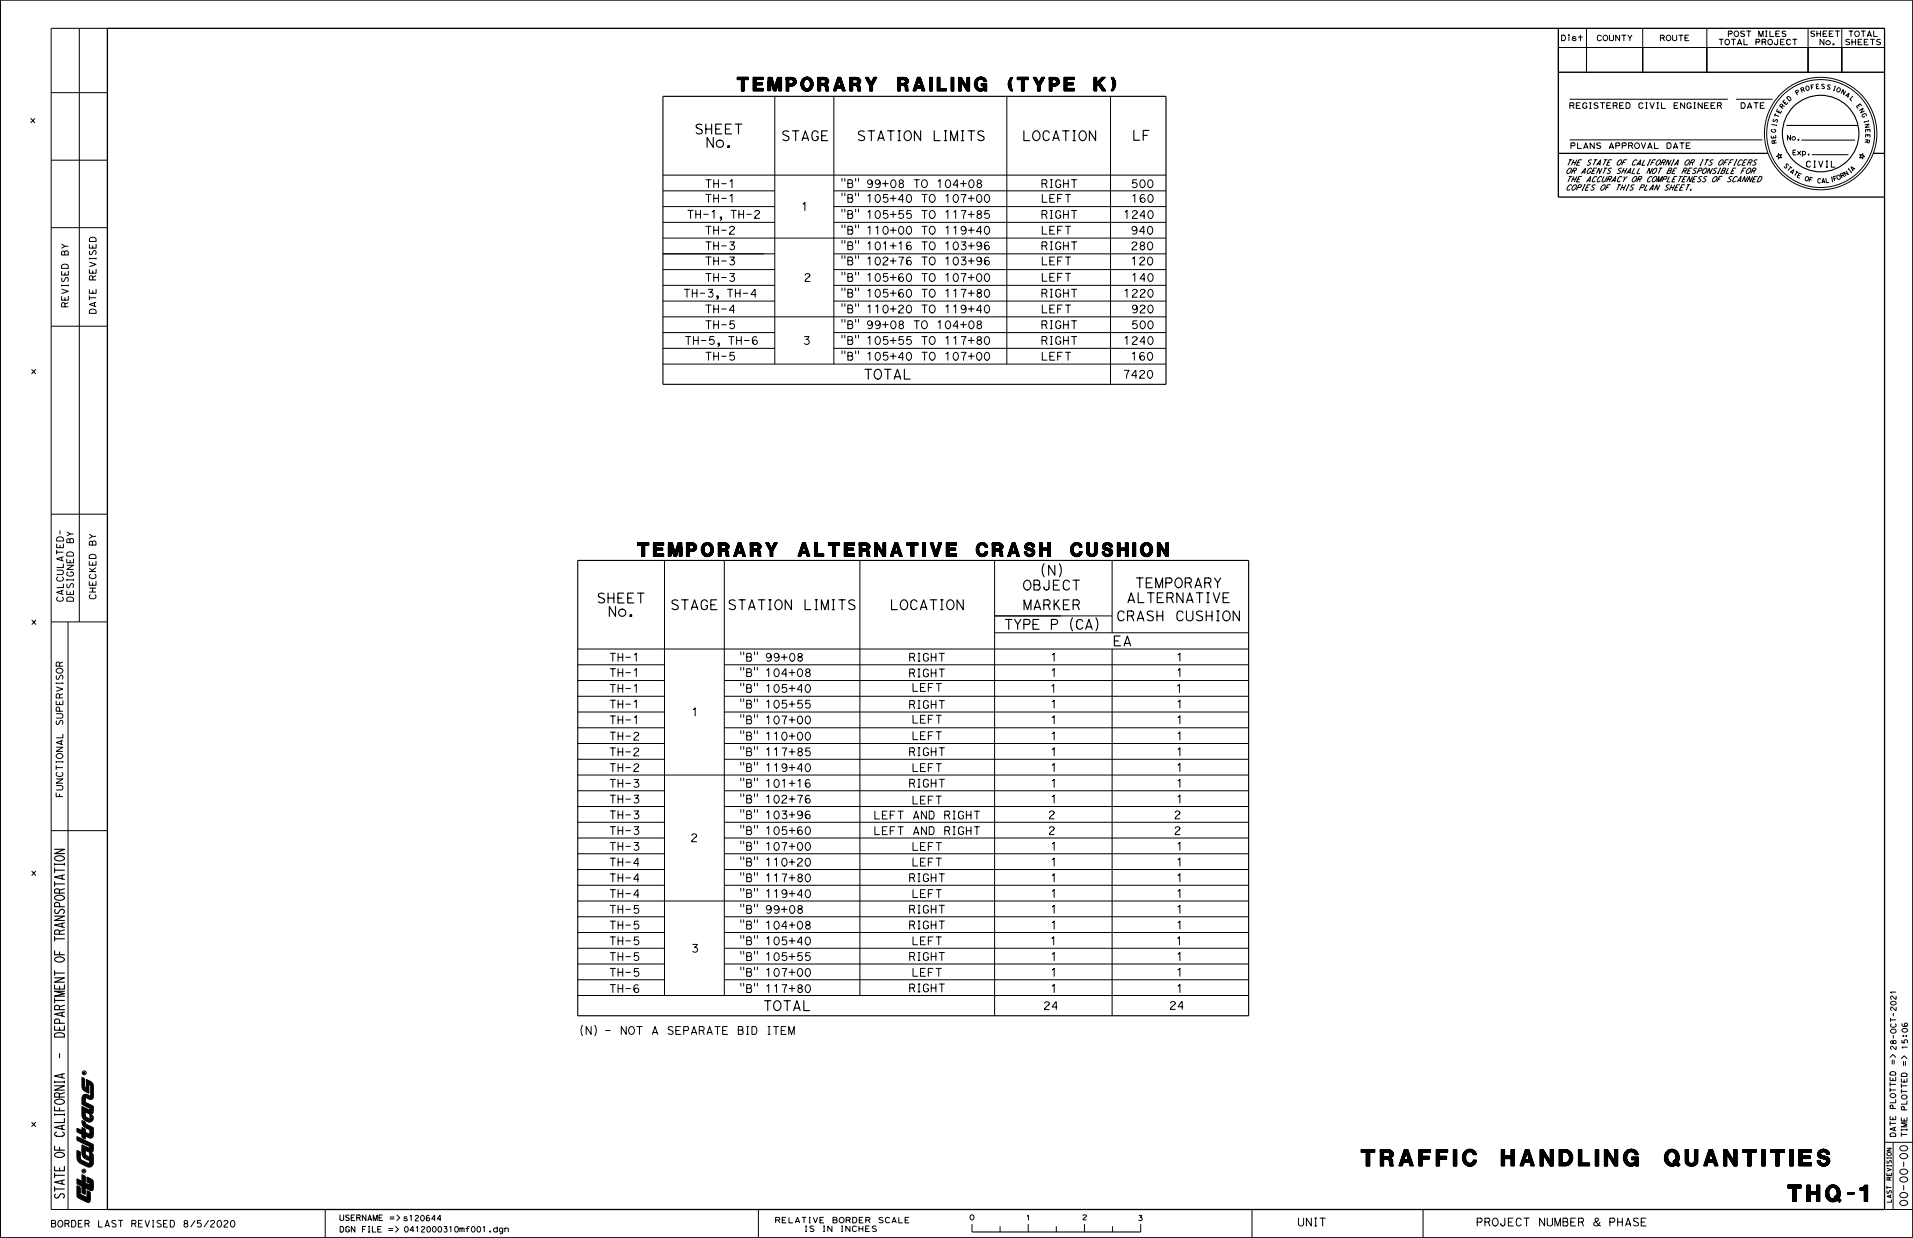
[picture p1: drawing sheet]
<svg xmlns="http://www.w3.org/2000/svg" width="432mm" height="279mm" viewBox="0 0 432 279" stroke-linecap="round" stroke-linejoin="round" font-family="sans-serif">
<g fill="none" stroke="#000" stroke-width=".23">
<path d="M.1 0h431.6v279.3h-431.6zM17.9 6.4v134M24.2 6.4h-12.7v266.6h12.7M351.7 10.7h6.4v5.6h-6.4zM351.7 16.3h73.7M351.7 10.7h73.7M358.1 6.4v9.9M358.1 10.7h12.7v5.6h-12.7zM370.8 10.7h14.5v5.6h-14.5zM370.8 6.4v9.9M385.3 6.4v9.9M385.3 10.7h22.8v5.6h-22.8z"/>
<path d="M407.7 19.5a.44 .44 0 0 1 .7 .3 .44 .44 0 0 1-.6 .5l-.2-.4zM408.1 6.4v9.9M408.1 10.7h7.6v5.6h-7.6zM409.3 19.6l-.4 .1M409.4 19.1l-.6 .1 .1 1M410.4 19.5h-.4M410.5 19h-.5v1h.7M411.8 19.1a.32 .32 0 0 0-.4-.1 .32 .32 0 0 0-.2 .4 .32 .32 0 0 0 .4 .1 .3 .3 0 0 1 .1 .5 .3 .3 0 0 1-.5-.1M413.1 19.3a.31 .31 0 0 0-.3-.2 .31 .31 0 0 0-.3 .4 .31 .31 0 0 0 .4 .2l.2 .2-.2 .2-.5-.1M414.1 19.4l.3 .1M414.2 19.5l-.3 .9M414.8 19.9a.46 .46 0 0 1 .6 .4 .46 .46 0 0 1-.6 .5l-.2-.4z"/>
<path d="M415.7 6.4v9.9M415.7 10.7h9.7v5.6h-9.7zM11.5 20.9h12.7M11.5 36.1h12.7M149.6 39.5h113.6M174.9 21.7v60.5M188.2 21.9v60.3M227.3 21.7v60.5M250.7 21.7v65M354.3 31.6h43.5M354.3 22.4h35.7M391.8 22.4h8.3"/>
<path d="M393 23.2h.5a.67 .67 0 0 1 .4 .6 .67 .67 0 0 1-.4 .7h-.5zM394.4 24.5l.5-1.3 .5 1.3M394.6 24.1h.7M395.9 23.2h1M396.4 23.2v1.3M397.3 23.8h.6M398.2 23.2h-.9v1.3h.9M401.4 34.7l.3 .3 .4-.1-.3 .4 .3 .3-.4-.1-.3 .4v-.5l-.4-.1 .4-.2zM402.3 23.9v-.3l-.2-.1-.4 .4 .8 .6M402.8 22.5l-.4 .4 .8 .7 .4-.4M402.9 24l-.6-.1-.2 .3M403.1 23l-.3 .3"/>
<path d="M403.3 22.1l.2-.3a.57 .57 0 0 1 .6 .2 .57 .57 0 0 1 .1 .6l-.3 .2zM403.3 28.3h16M403.7 37.4a.32 .32 0 0 0-.2-.4 .32 .32 0 0 0-.4 .2 .32 .32 0 0 0 .2 .4v.2l-.2 .1-.4-.4M404 37.5l.5 .5M404 38.9l.9-.6-.3 1M404.2 37.7l-.7 .8M404.2 38.8l.5 .3M405.4 38.6l.5 .4M405.5 21l.4-.3-.1-.3-.6 .2 .5 .8M405.6 38.8l-.5 .8M405.9 39.5l.3 .2M406.6 20.4l.4-.2 .4 .4"/>
<path d="M406.6 31.6h12.1M406.6 39.3l-.5-.2-.5 .9 .6 .3M407 20.2l.1-.1-.1-.3-.6 .1 .4 1M409 34.9h8.2M413.5 40l.1 1M413.6 40h-.3M413.8 20.4l.3 .1M414.4 39.7l-.6 .2 .3 1M414.7 39.6a.45 .45 0 0 1 .7 .3 .45 .45 0 0 1-.5 .5l-.3-.4zM415.6 39.8l.3-.2 .5 .3M415.9 39.6l.1-.3-.1-.2-.6 .2 .5 .9M416.5 21.7l.9-.7-.3 1"/>
<path d="M416.6 20.5l-.5 .9-.1-1.2-.4 .9M416.7 38.5l.5 .9-1.1-.5 .6 .8M416.7 21.5l.5 .3M417.2 38.1l.7 .8M417.3 38l-.1 .2M418 38.8l-.2 .2M418.3 21.7l-.7 .7 .4 .4M418.5 38l-.4 .4M418.7 38.1l-.9-.5 .4 1M419.4 23.7l.3 .4M419.8 34.9l.4 .1 .3-.3v.4l.4 .2-.4 .1-.1 .5-.2-.4-.5 .1 .3-.3zM420.2 23.9l-.3-.5-.9 .6 .4 .5"/>
<path d="M11.5 51.4h12.7M14 59.8l.5-.2 .7 .1 .2 .3v.6h-1.5zM20.3 53.8l.5-.3 .6 .2 .3 .2v.6h-1.5zM149.6 43.1h25.3M149.6 46.6h25.3M149.6 50.2h25.3M149.6 57.3h25.3M149.6 53.7h113.6M188.2 43.1h75M188.2 46.6h75M188.2 50.2h75M188.2 57.3h75"/>
<path d="M413.8 41h-.3M414.4 40.3l-.4 .1M11.5 73.6h12.7M13.9 64.4h1.5M13.9 64.2v.4M14 62.7a.45 .45 0 0 0-.2 .6 .45 .45 0 0 0 .6 .2l.1-.1a.72 .72 0 0 1 .7-.8 .6 .6 0 0 1 0 1M15.4 64.2v.4M20.3 70l.5-.2 .6 .1 .3 .3v.5h-1.5zM149.6 60.8h25.3M149.6 64.4h25.3M149.6 68h25.3M149.6 71.5h113.6"/>
<path d="M149.6 75.1h25.3M149.6 78.6h25.3M188.2 60.8h75M188.2 64.4h75M188.2 68h75M188.2 75.1h75M188.2 78.6h75M149.6 82.2h113.6M253.8 83.6h1l-.4 .7-.1 1.1M256.5 84.8h-1l.8-1.2 .1 1.8M257.3 84a.49 .49 0 0 1 .6-.4 .49 .49 0 0 1 .3 .7l-.7 .6-.2 .5h1M259.2 83.7a.64 .64 0 0 1 .8 .1 .64 .64 0 0 1 .2 .8 .61 .61 0 0 1-.6 .8 .61 .61 0 0 1-.6-.8z"/>
<path d="M11.5 116h12.7M13.1 130.2a.55 .55 0 0 0-.2 .8 .55 .55 0 0 0 .7 .2 .52 .52 0 0 0 .7-.4 .52 .52 0 0 0-.3-.6M14.3 131.7v.9h-1.5M15.1 130.9h1.5M15.1 130.7v.4M15.4 129.1a.55 .55 0 0 0-.2 .7 .55 .55 0 0 0 .7 .2 .52 .52 0 0 0 .7-.3 .52 .52 0 0 0-.3-.6h-.3v.2M16.6 130.7v.4M20.1 133.6h1.6M20.1 132.7h1.6M20.3 125.3l.5-.2 .6 .1 .3 .3v.5h-1.6zM20.9 132.7v.9M150 126.5v98.2"/>
<path d="M163.5 126.5v98.2M194.1 126.5v98.2M224.5 139h26.5M224.5 126.5v102.7M251 126.5v16.3M11.5 140.4h12.7M12.7 154v.4M12.7 154.2h1.5M12.8 152.5a.45 .45 0 0 0-.2 .5 .45 .45 0 0 0 .6 .3v-.1a.72 .72 0 0 1 .7-.8 .6 .6 0 0 1 .1 .9M12.8 151a.69 .69 0 0 1 1-.2 .69 .69 0 0 1 .2 1 .7 .7 0 0 1-.9 .1 .7 .7 0 0 1-.3-.9zM14.2 154v.4M15.4 140.4v132.6"/>
<path d="M130.4 146.5h151.4M130.4 150h19.6M130.4 153.6h19.6M130.4 157.1h19.6M163.5 150h118.3M163.5 153.6h118.3M163.5 157.1h118.3M224.5 142.8h57.3M251 146.5v82.7M12.7 172.7v1M12.7 173.2h1.5M13 174.3a.55 .55 0 0 0-.2 .8 .55 .55 0 0 0 .7 .1 .52 .52 0 0 0 .7-.3 .52 .52 0 0 0-.3-.6"/>
<path d="M13.4 160.5v-.6a.39 .39 0 0 0-.3-.3 .39 .39 0 0 0-.4 .3v.6h1.5M14.2 165.6v.9h-1.5M130.4 160.7h19.6M130.4 164.2h19.6M130.4 167.8h19.6M130.4 171.4h19.6M130.4 178.5h19.6M130.4 174.9h151.4M163.5 160.7h118.3M163.5 164.2h118.3M163.5 167.8h118.3M163.5 171.4h118.3"/>
<path d="M163.5 178.5h118.3M11.5 187.5h12.7M130.4 182h19.6M130.4 185.6h19.6M130.4 189.1h19.6M130.4 192.7h19.6M130.4 196.2h19.6M130.4 199.8h19.6M163.5 182h118.3M163.5 185.6h118.3M163.5 189.1h118.3M163.5 192.7h118.3"/>
<path d="M163.5 196.2h118.3M163.5 199.8h118.3M130.4 203.3h151.4M130.4 206.9h19.6M130.4 210.5h19.6M130.4 214h19.6M130.4 217.6h19.6M163.5 206.9h118.3M163.5 210.5h118.3M163.5 214h118.3M163.5 217.6h118.3M130.4 221.1h19.6"/>
<path d="M130.4 224.7h151.4M163.5 221.1h118.3M427.4 228.6v.7M428 223.9h-1.3l.3 .3M428 236.1v.7l-.5-.3a.43 .43 0 0 0-.7-.3l-.1 .4 .3 .2M428 224.8v.7l-.5-.3a.43 .43 0 0 0-.7-.3l-.1 .3 .3 .3M430.6 236.3h-1.3l.2 .3M427.9 248.1v.8h-1.3M430.4 248.4v.8h-1.2M430.4 253.4h-1.2l1.2 .5-1.2 .4h1.2M73.4 273v6.3M171.2 273v6.3"/>
<path d="M225.7 276.8v1.2M238.4 276.8v1.2M251.1 276.8v1.2M282.6 273v6.3M321.2 273v6.3"/>
<circle cx="411" cy="30.1" r="12.7"/>
<circle cx="411" cy="30.1" r="12.2"/>
<circle cx="427" cy="235.2" r=".31"/>
<circle cx="427.6" cy="235.2" r=".36"/>
</g>
<g fill="none" stroke="#000" stroke-width=".25">
<path d="M149.6 21.7h113.6v65h-113.6zM130.4 126.5h151.4v102.7h-151.4zM12.3 191.7h2.2l-2.2 1h2.2M12.4 193.5l1-.4a.79 .79 0 0 1 1.1 .8 1.39 1.39 0 0 1-2.2-.2zM14 197.6v.7M14.5 197.4l-2.2 .6 2.2 .5M12.3 206.8h2.2l-2.2 .9h2.2M12.4 216.3l1-.3a.79 .79 0 0 1 1.1 .8 1.39 1.39 0 0 1-2.2-.3zM12.4 202.4l1-.4a.79 .79 0 0 1 1.1 .8 1.39 1.39 0 0 1-2.2-.2zM14 208.4v.8M14.5 208.3l-2.2 .5 2.2 .5M12.3 220.7h2.2l-2.2 1h2.2"/>
<path d="M14 228.5v.8M14.5 228.4l-2.2 .5 2.2 .5M14.5 223.7h-2.2l2.2 .6-2.2 .5h2.2M12.3 245.1h2.2l-2.2 .9h2.2M219.4 278h38.1"/>
<circle cx="411" cy="30.1" r="8.6"/>
</g>
<path d="M24.2 6.4h401.2v266.6h-401.2zM351.7 6.4v38.1h73.7M351.7 34.6h47.4M422.8 34.6h2.6" fill="none" stroke="#000" stroke-width=".3"/>
<text font-size="25.4" x="17.1" y="263.7">I</text>
<text font-size="22.9" x="425.4" y="272.8">r</text>
<text font-size="8.5" x="17" y="271.7">It</text>
<text font-size="6.7" x="392.8" y="31">°'&quot;1,~\1</text>
<text font-size="6.5" x="407.5" y="44.2">-</text>
<g font-size="5.2">
<text x="307.2" y="263.4">TRAFFIC</text>
<text x="338.7" y="263.4">HANDLING</text>
<text x="375.6" y="263.4">QUANTITIES</text>
<text x="403.5" y="271.2">THQ-1</text>
</g>
<text font-size="5.1" x="246.9" y="20.7">K&gt;</text>
<g font-size="4.3">
<text x="156.9" y="30.4">SHEET</text>
<text x="255.7" y="31.8">LF</text>
<text x="195.1" y="85.8">TOTAL</text>
<text x="230.8" y="133.4">OBJECT</text>
<text x="256.4" y="132.9">TEMPORARY</text>
</g>
<g font-size="4.2">
<text x="166.4" y="20.5">TEMPORARY</text>
<text x="202.5" y="20.5">RAILING</text>
<text x="227.5" y="20.5">CTYPE</text>
<text x="143.9" y="125.7">TEMPORARY</text>
<text x="180.1" y="125.7">ALTERNATIVE</text>
<text x="220.2" y="125.7">CRASH</text>
<text x="241.5" y="125.7">CUSHION</text>
</g>
<text font-size="4" x="18.5" y="265.8">•</text>
<text font-size="3.5" x="12.1" y="196.6">;::</text>
<g font-size="3.4">
<text x="159.4" y="33.4">No.</text>
<text x="176.6" y="31.9">STAGE</text>
<text x="193.7" y="31.9">STATION</text>
<text x="210.7" y="31.9">LIMITS</text>
<text x="230.9" y="31.9">LOCATION</text>
<text x="134.9" y="136.3">SHEET</text>
<text x="151.5" y="137.8">STAGE</text>
<text x="164.5" y="137.8">STATION</text>
<text x="181.5" y="137.8">LIMITS</text>
<text x="201.1" y="137.8">LOCATION</text>
<text x="231" y="137.9">MARKER</text>
<text x="254.5" y="136.3">ALTERNATIVE</text>
<text x="137.3" y="139.4">No.</text>
<text x="226.8" y="142.2">TYPE p</text>
<text x="241.5" y="142.1">(CA)</text>
<text x="252.2" y="140.3">CRASH</text>
<text x="265.4" y="140.3">CUSHION</text>
<text x="251.3" y="146">EA</text>
<text x="172.4" y="228.3">TOTAL</text>
</g>
<text font-size="3.2" x="426.5" y="240.5">&quot;&quot;</text>
<g font-size="3.1">
<text x="20.1" y="59.8">;:</text>
<text x="235" y="129.8">(N)</text>
</g>
<g font-size="3">
<text x="12.6" y="172.3">2</text>
<text x="167.1" y="209.6">&quot;B&quot; 104+08</text>
<text x="426.7" y="228.3">2</text>
</g>
<text font-size="2.9" x="359.6" y="277">&amp; PHASE</text>
<g font-size="2.8">
<text x="167.1" y="149.1">&quot;B&quot; 99+08</text>
<text x="167.1" y="152.5">&quot;B&quot; 104+08</text>
<text x="167.1" y="156.1">&quot;B&quot; 105+40</text>
<text x="167.1" y="159.7">&quot;B&quot; 105+55</text>
<text x="167.1" y="163.2">&quot;B&quot; 107+00</text>
<text x="167.1" y="166.9">&quot;B&quot; 110+00</text>
<text x="167.1" y="170.4">&quot;B&quot; 117+85</text>
<text x="167.1" y="174">&quot;B&quot; 119+40</text>
<text x="167.1" y="177.8">&quot;B&quot; 101+16</text>
<text x="167.1" y="184.7">&quot;B&quot; 103+96</text>
<text x="167.1" y="181.3">&quot;B&quot; 102+76</text>
<text x="167.1" y="188.4">&quot;B&quot; 105+60</text>
<text x="167.1" y="192">&quot;B&quot; 107+00</text>
<text x="167.1" y="195.6">&quot;B&quot; 110+20</text>
<text x="167.1" y="199.1">&quot;B&quot; 117+80</text>
<text x="167.1" y="202.7">&quot;B&quot; 119+40</text>
<text x="167.1" y="206.2">&quot;B&quot; 99+08</text>
<text x="167.1" y="213.4">&quot;B&quot; 105+40</text>
<text x="167.1" y="220.2">&quot;B&quot; 107+00</text>
<text x="167.1" y="216.9">&quot;B&quot; 105+55</text>
<text x="167.1" y="224.1">&quot;B&quot; 117+80</text>
</g>
<g font-size="2.7">
<text x="159.2" y="42.3">TH-1</text>
<text x="159.2" y="45.7">TH-1</text>
<text x="181.1" y="47.7">1</text>
<text x="189.9" y="42.4">&quot;B&quot; 99+08</text>
<text x="195.8" y="45.8">105+40</text>
<text x="206.3" y="42.4">TO</text>
<text x="208" y="45.8">TO</text>
<text x="211.6" y="42.4">104+08</text>
<text x="213.4" y="45.8">107+00</text>
<text x="235" y="42.5">RIGHT</text>
<text x="235.1" y="45.8">LEFT</text>
<text x="255.5" y="42.5">500</text>
<text x="255.6" y="45.8">160</text>
<text x="155.1" y="49.3">TH-1, TH-2</text>
<text x="159.2" y="52.8">TH-2</text>
<text x="195.8" y="49.4">105+55</text>
<text x="195.8" y="53">110+00</text>
<text x="208" y="49.4">TO</text>
<text x="208" y="53">TO</text>
<text x="213.4" y="49.4">117+85</text>
<text x="213.4" y="53">119+40</text>
<text x="235" y="49.4">RIGHT</text>
<text x="235.1" y="53">LEFT</text>
<text x="253.8" y="49.4">1240</text>
<text x="255.4" y="53">940</text>
<text x="159.2" y="56.4">TH-3</text>
<text x="159.2" y="59.8">TH-3</text>
<text x="190" y="55.5">11B11</text>
<text x="195.8" y="56.5">101+16</text>
<text x="195.8" y="59.9">102+76</text>
<text x="208" y="56.5">TO</text>
<text x="208" y="59.9">TO</text>
<text x="213.4" y="56.5">103+96</text>
<text x="213.4" y="59.9">103+96</text>
<text x="235" y="56.5">RIGHT</text>
<text x="235.1" y="59.9">LEFT</text>
<text x="255.4" y="56.5">280</text>
<text x="255.5" y="59.9">120</text>
<text x="159.2" y="63.5">TH-3</text>
<text x="181.7" y="63.7">2</text>
<text x="195.8" y="63.6">105+60</text>
<text x="208" y="63.7">TO</text>
<text x="213.4" y="63.6">107+00</text>
<text x="235.1" y="63.6">LEFT</text>
<text x="255.6" y="63.7">140</text>
<text x="154.4" y="67.1">TH-3,</text>
<text x="159.2" y="70.6">TH-4</text>
<text x="164.1" y="67.1">TH-4</text>
<text x="195.8" y="67.2">105+60</text>
<text x="195.8" y="70.8">110+20</text>
<text x="208" y="67.2">TO</text>
<text x="208" y="70.8">TO</text>
<text x="213.4" y="67.2">117+80</text>
<text x="213.4" y="70.8">119+40</text>
<text x="235" y="67.2">RIGHT</text>
<text x="235.1" y="70.8">LEFT</text>
<text x="253.8" y="67.2">1220</text>
<text x="255.5" y="70.8">920</text>
<text x="154.7" y="77.8">TH-5,</text>
<text x="159.2" y="74.2">TH-5</text>
<text x="164.4" y="77.8">TH-6</text>
<text x="181.5" y="78">3</text>
<text x="189.9" y="74.3">&quot;B&quot; 99+08</text>
<text x="189.9" y="77.9">&quot;B&quot; 105+55</text>
<text x="206.3" y="74.3">TO</text>
<text x="208" y="78">TO</text>
<text x="211.6" y="74.3">104+08</text>
<text x="213.4" y="78">117+80</text>
<text x="235" y="74.4">RIGHT</text>
<text x="235" y="78">RIGHT</text>
<text x="253.8" y="78">1240</text>
<text x="255.6" y="74.4">500</text>
<text x="159.2" y="81.3">TH-5</text>
<text x="189.9" y="81.4">&quot;B&quot; 105+40</text>
<text x="208" y="81.5">TO</text>
<text x="213.4" y="81.5">107+00</text>
<text x="235.1" y="81.5">LEFT</text>
<text x="255.5" y="81.5">160</text>
<text x="137.6" y="149.3">TH-1</text>
<text x="205.2" y="149.4">RIGHT</text>
<text x="237.4" y="149.4">1</text>
<text x="265.8" y="149.4">1</text>
<text x="137.6" y="152.8">TH-1</text>
<text x="205.2" y="153">RIGHT</text>
<text x="237.4" y="152.9">1</text>
<text x="265.8" y="152.9">1</text>
<text x="137.6" y="156.4">TH-1</text>
<text x="137.6" y="159.9">TH-1</text>
<text x="156.4" y="161.8">1</text>
<text x="205.2" y="160.1">RIGHT</text>
<text x="206" y="156.3">LEFT</text>
<text x="237.3" y="156.4">1</text>
<text x="237.4" y="160">1</text>
<text x="265.7" y="156.4">1</text>
<text x="265.8" y="160">1</text>
<text x="137.6" y="163.5">TH-1</text>
<text x="137.6" y="167">TH-2</text>
<text x="206" y="163.4">LEFT</text>
<text x="206" y="167.1">LEFT</text>
<text x="237.4" y="163.5">1</text>
<text x="237.4" y="167.2">1</text>
<text x="265.8" y="163.6">1</text>
<text x="265.8" y="167.3">1</text>
<text x="137.6" y="170.7">TH-2</text>
<text x="205.2" y="170.7">RIGHT</text>
<text x="237.4" y="170.7">1</text>
<text x="265.8" y="170.8">1</text>
<text x="137.6" y="174.1">TH-2</text>
<text x="137.6" y="177.8">TH-3</text>
<text x="205.2" y="177.8">RIGHT</text>
<text x="206" y="174.3">LEFT</text>
<text x="237.4" y="177.9">1</text>
<text x="237.4" y="174.3">1</text>
<text x="265.8" y="177.9">1</text>
<text x="265.8" y="174.4">1</text>
<text x="137.6" y="181.3">TH-3</text>
<text x="137.6" y="184.9">TH-3</text>
<text x="197.4" y="185.1">LEFT</text>
<text x="206" y="181.7">LEFT</text>
<text x="206.1" y="185.1">AND</text>
<text x="213.1" y="185.1">RIGHT</text>
<text x="236.8" y="185.1">2</text>
<text x="237.4" y="181.5">1</text>
<text x="265.1" y="185.1">2</text>
<text x="265.8" y="181.5">1</text>
<text x="137.6" y="188.4">TH-3</text>
<text x="156.1" y="190.2">2</text>
<text x="197.4" y="188.6">LEFT</text>
<text x="206.1" y="188.6">AND</text>
<text x="213.1" y="188.6">RIGHT</text>
<text x="236.8" y="188.6">2</text>
<text x="265.1" y="188.6">2</text>
<text x="137.6" y="192">TH-3</text>
<text x="137.6" y="195.6">TH-4</text>
<text x="206" y="192.2">LEFT</text>
<text x="206" y="195.7">LEFT</text>
<text x="237.4" y="192.2">1</text>
<text x="237.4" y="195.7">1</text>
<text x="265.8" y="192.2">1</text>
<text x="265.8" y="195.7">1</text>
<text x="137.6" y="199.1">TH-4</text>
<text x="137.6" y="202.7">TH-4</text>
<text x="205.2" y="199.2">RIGHT</text>
<text x="206" y="202.9">LEFT</text>
<text x="237.4" y="199.3">1</text>
<text x="237.4" y="202.9">1</text>
<text x="265.8" y="199.4">1</text>
<text x="265.8" y="202.9">1</text>
<text x="12.1" y="205">a..</text>
<text x="137.6" y="206.2">TH-5</text>
<text x="137.6" y="209.8">TH-5</text>
<text x="205.2" y="206.3">RIGHT</text>
<text x="205.2" y="209.9">RIGHT</text>
<text x="237.4" y="206.4">1</text>
<text x="237.4" y="210">1</text>
<text x="265.8" y="206.4">1</text>
<text x="265.8" y="210">1</text>
<text x="137.6" y="213.4">TH-5</text>
<text x="156.2" y="215.2">3</text>
<text x="206" y="213.5">LEFT</text>
<text x="237.3" y="213.5">1</text>
<text x="265.7" y="213.5">1</text>
<text x="137.6" y="216.9">TH-5</text>
<text x="137.6" y="220.5">TH-5</text>
<text x="205.2" y="217">RIGHT</text>
<text x="206" y="220.5">LEFT</text>
<text x="237.4" y="217.1">1</text>
<text x="237.4" y="220.5">1</text>
<text x="265.8" y="217.1">1</text>
<text x="265.8" y="220.5">1</text>
<text x="12.2" y="223.5">w</text>
<text x="137.6" y="223.9">TH-n</text>
<text x="205.2" y="224.1">RIGHT</text>
<text x="237.4" y="224.2">1</text>
<text x="265.8" y="224.2">1</text>
<text x="12.1" y="231.3">a..</text>
<text x="131" y="233.4">(N) -</text>
<text x="140.1" y="233.7">NOT</text>
<text x="147.2" y="233.7">A SEPARATE</text>
<text x="166.6" y="233.7">BID</text>
<text x="173.2" y="233.7">ITEM</text>
<text x="235.7" y="228.1">24</text>
<text x="264.1" y="228.1">24</text>
<text x="12.2" y="264.5">w</text>
<text x="11.6" y="277.2">BORDER</text>
<text x="22.2" y="277.1">LAST REV ISED</text>
<text x="41.5" y="277.1">8/5/2020</text>
<text x="292.9" y="277">UNIT</text>
<text x="333.3" y="277">PROJECT</text>
<text x="347.4" y="277">NUMBER</text>
</g>
<g font-size="2.6">
<text x="191.3" y="45.1">8</text>
<text x="191.3" y="48.7">8</text>
<text x="191.3" y="52.3">8</text>
<text x="191.3" y="59.2">8</text>
<text x="191.3" y="63">8</text>
<text x="191.3" y="66.5">8</text>
<text x="191.3" y="70">8</text>
<text x="12.2" y="232.8">w</text>
</g>
<g font-size="2.5">
<text x="12.2" y="201.8">c:::</text>
<text x="12.2" y="211.1">c:::</text>
<text x="12.2" y="228.2">c:::</text>
<text x="12.2" y="247.9">c:::</text>
</g>
<g font-size="2.4">
<text x="352.4" y="9.5">Dist I COUNTY</text>
<text x="374.7" y="9.3">ROUTE</text>
<text x="387.9" y="10.2">TOTAL PROJECT</text>
<text x="390" y="8.4">POST MILES</text>
<text x="408.1" y="8.7">ISHEETI</text>
<text x="410.7" y="10.2">No.</text>
<text x="416.5" y="10.2">SHEETS</text>
<text x="417.3" y="8.7">TOTAL</text>
<text x="354.3" y="24.6">REGISTERED</text>
<text x="369.8" y="24.6">CIVIL ENGINEER</text>
<text x="354.5" y="33.6">PLANS APPROVAL</text>
<text x="376.2" y="33.6">DATE</text>
<text x="407.6" y="37.4">CIVIL</text>
<text x="429.4" y="234.6">..</text>
<text x="76.7" y="275.7">USERNAME =&gt;s120644</text>
<text x="231.7" y="275.7">1</text>
<text x="76.7" y="278.3">DGN FILE =&gt; 041200031 0mf001 .dgn</text>
</g>
<g font-size="2.3">
<text x="426.5" y="244.3">Ww</text>
<text x="426.5" y="248.1">Oo</text>
<text x="426.5" y="253.1">Ww</text>
<text x="175.1" y="276.2">R[LATIV[</text>
<text x="181.7" y="278.2">IS</text>
<text x="185.8" y="278.2">IN INC H~S</text>
<text x="188" y="276.2">BORD[ R SC AL[</text>
</g>
<g font-size="2.2">
<text x="13.8" y="66.5">&gt;</text>
<text x="12.7" y="156.4">&gt;</text>
<text x="426.5" y="255.7">«-</text>
</g>
<g font-size="2.1">
<text x="20.1" y="56.1">w</text>
<text x="13.9" y="62.2">w</text>
<text x="20.1" y="61.8">w</text>
<text x="13.9" y="67.9">w</text>
<text x="20.1" y="69.3">&lt;t</text>
<text x="20.1" y="66.3">w</text>
<text x="12.7" y="123.8">w</text>
<text x="12.7" y="127">&lt;t w</text>
<text x="20.1" y="127.7">w</text>
<text x="12.7" y="134.4">&lt;t w</text>
<text x="20.1" y="132.2">w</text>
<text x="12.7" y="168.2">&lt;t</text>
<text x="426.7" y="232">uw</text>
<text x="426.5" y="246.9">&gt;-r-</text>
</g>
<g font-size="2">
<text x="13.9" y="56.4">&gt;-</text>
<text x="13.5" y="121.6">' &gt;-</text>
<text x="20.1" y="121.8">&gt;-</text>
<text x="426.7" y="233.2">oo</text>
<text x="425.8" y="270.4">';)</text>
</g>
<g font-size="1.9">
<text x="404.7" y="35.1">Exp. _ _</text>
<text x="353.6" y="39.3">OR ACENTS SHALL</text>
<text x="353.8" y="37.4">THE STATE OF CALIFORNIA OR ITS OFFICERS</text>
<text x="353.8" y="41.1">THE ACCURACY OR COMPLETENESS OF SCANNED</text>
<text x="371.7" y="39.3">NOT BE RESPONSIBLE FOR</text>
<text x="353.7" y="43">COPIES OF THIS PLAN SHEET.</text>
<text x="13.8" y="57.6">m</text>
<text x="12.7" y="122.4">Om</text>
<text x="20.1" y="123.2">m</text>
<text x="12.8" y="128.2">_jz</text>
<text x="20.1" y="130.7">u</text>
<text x="20.1" y="135.3">u</text>
<text x="12.7" y="169.7">z</text>
<text x="12.7" y="176.9">z</text>
</g>
<g font-size="1.8">
<text x="20.1" y="67.8">f-</text>
<text x="12.7" y="125.4">f-o</text>
<text x="12.7" y="135.9">uo</text>
<text x="12.1" y="200.3">I-</text>
<text x="12.1" y="212.7">I-</text>
<text x="12.1" y="220.5">I-</text>
<text x="12.1" y="226.6">I-</text>
<text x="12.2" y="234.3">Cl</text>
<text x="426.5" y="245.5">f- f-</text>
<text x="12.1" y="266.1">I-</text>
<text x="12.1" y="269.2">I-</text>
</g>
<g font-size="1.7">
<text x="7.1" y="84.6">X</text>
<text x="13.3" y="239">I</text>
<text x="429.6" y="268.7">I</text>
<text x="218.9" y="275.6">0</text>
<text x="244.4" y="275.6">2</text>
<text x="257" y="275.7">3</text>
<text x="219.3" y="277.8">I</text>
<text x="232" y="277.8">I</text>
<text x="244.7" y="277.8">I</text>
<text x="257.4" y="277.8">I</text>
</g>
<g font-size="1.6">
<text x="20.1" y="63.3">Ct'.</text>
<text x="13.9" y="69.4">Ct'.</text>
<text x="12.8" y="130">::J 0</text>
<text x="12.7" y="162.2">::J</text>
<text x="12.7" y="178.4">::J</text>
<text x="12.2" y="215.8">LL.</text>
<text x="427.3" y="234.6">'</text>
<text x="12.1" y="250.9">LL.</text>
<text x="7.1" y="254.6">X</text>
<text x="12.1" y="259.9">LL.</text>
</g>
<g font-size="1.5">
<text x="407.4" y="41.1">OF CAL</text>
<text x="15.1" y="132.7">l/l</text>
<text x="7.2" y="141.1">X</text>
<text x="12.7" y="150.5">'Jc:</text>
<text x="12.7" y="157.7">'Jc:</text>
<text x="12.7" y="158.9">_u</text>
<text x="7.1" y="197.8">X</text>
<text x="427" y="240.5">II</text>
<text x="429.5" y="240.5">11</text>
</g>
<g font-size="1.4">
<text x="6.9" y="27.8">X</text>
<text x="20.1" y="57.6">Ul</text>
<text x="12.2" y="206.2">V)</text>
<text x="426.5" y="243">Cle,</text>
<text x="426.5" y="250.3">a_</text>
<text x="429.1" y="250.3">a_</text>
<text x="426.5" y="254.3">f-</text>
<text x="429.1" y="256.8">f-</text>
</g>
<g font-size="1.3">
<text x="20.1" y="129.1">cL</text>
<text x="12.6" y="179.9">LL</text>
<text x="426.7" y="230.8">f-</text>
</g>
<g font-size="1.2">
<text x="190" y="48">11</text>
<text x="193" y="48">11</text>
<text x="190" y="51.5">11</text>
<text x="193" y="51.5">11</text>
<text x="190" y="58.5">11</text>
<text x="193" y="58.5">11</text>
<text x="190" y="62.2">11</text>
<text x="190" y="65.8">11</text>
<text x="193" y="62.2">11</text>
<text x="193" y="65.8">11</text>
<text x="190" y="69.3">11</text>
<text x="193" y="69.3">11</text>
</g>
<g font-size="1.1">
<text x="190" y="44.3">11</text>
<text x="193" y="44.3">11</text>
<text x="12.6" y="163.5">V)</text>
</g>
<text font-size="1" x="18.6" y="242.5">@</text>
</svg>
